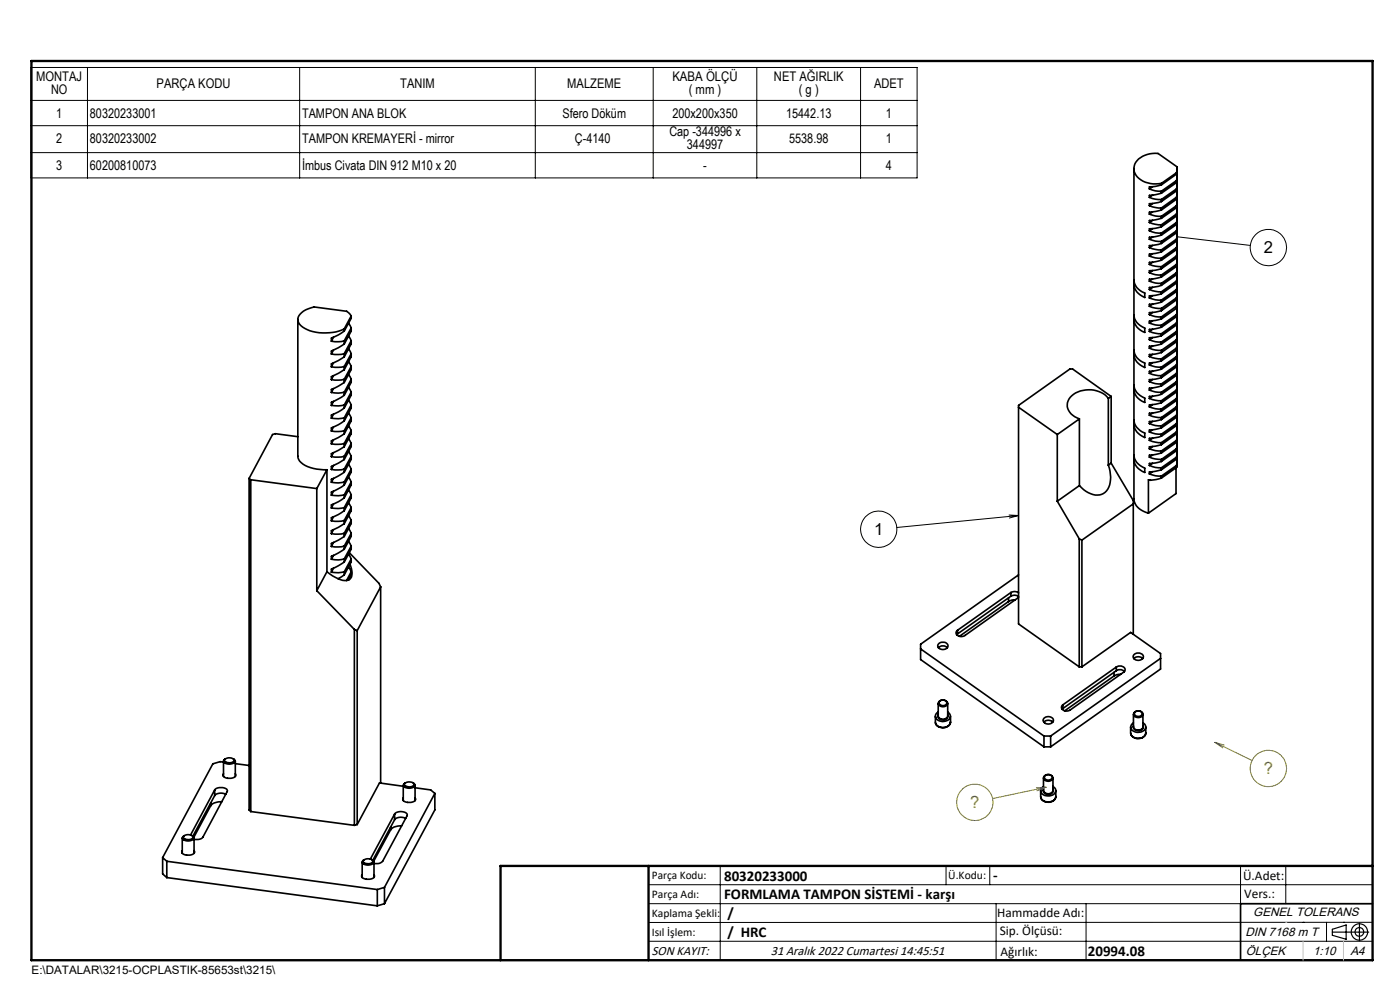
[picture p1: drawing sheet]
<svg xmlns="http://www.w3.org/2000/svg" width="297mm" height="210mm" viewBox="0 0 297 210" stroke-linecap="round" stroke-linejoin="round" font-family="sans-serif">
<g fill="none" stroke="#000" stroke-width=".35">
<path d="M240.6 35.8v23.5a3.1 3.1 0 0 0 2.3 2.9v.9a3.1 3.1 0 0 1-2.3-3.3M244.5 39.6l-.7 .5M246.4 39.2l-2.6 .4v.5M246.4 38.9v.3M249.6 36.6l.1-1.2-4-2.8a4.5 4.5 0 0 0-5.1 2.6 3.1 3.1 0 0 0 2.4 3.5l1.7 .3 1.7-.1M249.6 36.6v.3M249.6 38.3v.4M249.6 36.6l-3.2 2.3M249.6 36.9l-3.2 2.3M249.6 38.3l-3.2 2.3M249.6 38.7l-3.2 2.3M249.7 36.7l-.1 1.6"/>
<path d="M249.7 38.5l-.1 1.6M249.7 35.8l-.1 1.1M249.7 37.2l-.1 1.5M249.7 39l-.1 1.5M243.8 40.1a4.9 4.9 0 0 0 2.6 .5M243.8 41.9l1.3 .4h1.3M243.8 43.6l1.3 .4 1.3 .1M243.8 45.4l1.3 .4 1.3 .1M243.8 47.2l1.3 .4 1.3 .1M243.8 49a4.9 4.9 0 0 0 2.6 .5M243.8 50.8l1.3 .3 1.3 .1M243.8 52.5l1.3 .4 1.3 .1"/>
<path d="M243.8 54.3l1.3 .4 1.3 .1M243.8 56.1l1.3 .4 1.3 .1M243.8 57.8a4.9 4.9 0 0 0 2.6 .5M243.8 59.6l1.3 .4 1.3 .1M244.5 41.4l-.7 .5M244.5 43.2l-.7 .4M244.5 44.9l-.7 .5M244.5 46.7l-.7 .5M244.5 48.5l-.7 .5M244.5 50.3l-.7 .5M244.5 52.1l-.7 .4M244.5 53.8l-.7 .5"/>
<path d="M244.5 55.6l-.7 .5M244.5 57.4l-.7 .4M244.5 59.2l-.7 .4M246.4 41l-2.6 .4v.5M246.4 42.7l-2.6 .5v.4M246.4 44.5l-2.6 .5v.4M246.4 46.3l-2.6 .5v.4M246.4 48.1l-2.6 .4v.5M246.4 49.9l-2.6 .4v.5M246.4 51.6l-2.6 .5v.4M246.4 53.4l-2.6 .5v.4M246.4 55.2l-2.6 .5v.4"/>
<path d="M246.4 57l-2.6 .4v.4M246.4 58.8l-2.6 .4v.4M246.4 40.6v.4M246.4 42.3v.4M246.4 44.1v.4M246.4 45.9v.4M246.4 47.7v.4M246.4 49.5v.4M246.4 51.2v.4M246.4 53v.4M246.4 54.8v.4M246.4 56.6v.4"/>
<path d="M246.4 58.3v.5M249.6 40.1v.4M249.6 41.8v.5M249.6 43.6v.5M249.6 45.4v.4M249.6 47.2v.4M249.6 49v.4M249.6 50.7v.4M249.6 52.5v.4M249.6 54.3v.4M249.6 56.1v.4M249.6 57.8v.5"/>
<path d="M249.6 59.6v.4M249.6 40.1l-3.2 2.2M249.6 40.5l-3.2 2.2M249.6 41.8l-3.2 2.3M249.6 42.3l-3.2 2.2M249.6 43.6l-3.2 2.3M249.6 44.1l-3.2 2.2M249.6 45.4l-3.2 2.3M249.6 45.8l-3.2 2.3M249.6 47.2l-3.2 2.3M249.6 47.6l-3.2 2.3M249.6 49l-3.2 2.2"/>
<path d="M249.6 49.4l-3.2 2.2M249.6 50.7l-3.2 2.3M249.6 51.1l-3.2 2.3M249.6 52.5l-3.2 2.3M249.6 52.9l-3.2 2.3M249.6 54.3l-3.2 2.3M249.6 54.7l-3.2 2.3M249.6 56.1l-3.2 2.2M249.6 56.5l-3.2 2.3M249.6 57.8l-3.2 2.3M249.6 58.3l-3.2 2.2M249.6 59.6l-3.2 2.3"/>
<path d="M249.7 40.3l-.1 1.5M249.7 42l-.1 1.6M249.7 43.8l-.1 1.6M249.7 45.6l-.1 1.6M249.7 47.4l-.1 1.6M249.7 59.8l-.1 1.6M249.7 58l-.1 1.6M249.7 56.2l-.1 1.6M249.7 54.4l-.1 1.7M249.7 52.6l-.1 1.7M249.7 50.9l-.1 1.6M249.7 49.1l-.1 1.6"/>
<path d="M249.7 58.6l-.1 1.4M249.7 56.8l-.1 1.5M249.7 55l-.1 1.5M249.7 53.2l-.1 1.5M249.7 51.5l-.1 1.4M249.7 49.7l-.1 1.4M249.7 40.8l-.1 1.5M249.7 42.6l-.1 1.5M249.7 44.3l-.1 1.5M249.7 46.1l-.1 1.5M249.7 47.9l-.1 1.5M63.2 67.8v29a3.2 3.2 0 0 0 2.7 2.4l1.3 .3 2.2 .2"/>
<path d="M70.7 71.5l-.4 .9M70.7 74.3l-.4 .8M70.7 77l-.4 .8M70.7 79.7l-.4 .8M73 70.2l-1.2 .8-1.5 .7v.7M73 72.3l-1.2 .2-1.5-.1M73 73l-2.7 1.5v.6M73 75l-1.2 .2-1.5-.1M73 75.7l-2.7 1.5v.6M73 77.7l-1.2 .2-1.5-.1M73 78.4l-2.7 1.5v.6M73 69.8v.4"/>
<path d="M73 72.3v.7M73 75v.7M73 77.7v.7M73.9 68.6l.6 1M73.9 71.3l.6 1M73.9 74l.6 1M73.9 76.7l.6 1M73.9 79.5l.6 1M74.5 67l-.9-1-7-.9a3.9 3.9 0 0 0-3.4 2.6 3.1 3.1 0 0 0 2.5 2.5 10.7 10.7 0 0 0 7.3-.4M74.5 67v.5l-1.5 2.7M74.5 69.6v.6l-1.5 2.8M74.5 72.3v.6l-1.5 2.8"/>
<path d="M74.5 75v.7l-1.5 2.7M74.5 77.7v.7l-1.5 2.7M74.5 67l-1.5 2.8M74.5 69.6l-1.5 2.7M74.5 72.3l-1.5 2.7M74.5 75l-1.5 2.7M74.5 77.7l-1.5 2.8M240.6 75.1v6.5a3.2 3.2 0 0 0 2.3 2.8v1a3 3 0 0 1-2.3-3.3M240.6 67.7v6.5a3.1 3.1 0 0 0 2.3 2.8v1a3.1 3.1 0 0 1-2.3-3.3M240.6 60.3v6.5a3.2 3.2 0 0 0 2.3 2.8v.9a3 3 0 0 1-2.3-3.3M243.8 61.4l1.3 .4 1.3 .1M243.8 63.2l1.3 .4 1.3 .1"/>
<path d="M243.8 65l1.3 .4h1.3M243.8 66.7a4.9 4.9 0 0 0 2.6 .5M243.8 68.5l1.3 .4 1.3 .1M243.8 70.3l1.3 .4 1.3 .1M243.8 72.1a4.9 4.9 0 0 0 2.6 .5M243.8 73.9l1.3 .4h1.3M243.8 75.6l1.3 .4 1.3 .1M243.8 77.4l1.3 .4 1.3 .1M243.8 79.2l1.3 .4 1.3 .1M244.5 61l-.7 .4M244.5 62.7l-.7 .5M244.5 64.5l-.7 .5"/>
<path d="M244.5 66.3l-.7 .4M244.5 68l-.7 .5M244.5 69.8l-.7 .5M244.5 71.6l-.7 .5M244.5 73.4l-.7 .5M244.5 75.2l-.7 .4M244.5 76.9l-.7 .5M244.5 78.7l-.7 .5M246.4 60.5l-2.6 .5v.4M246.4 62.3l-2.6 .5v.4M246.4 64.1l-2.6 .4v.5M246.4 65.9l-2.6 .4v.4"/>
<path d="M246.4 67.7l-2.6 .4v.4M246.4 69.4l-2.6 .5v.4M246.4 71.2l-2.6 .4v.5M246.4 73l-2.6 .4v.5M246.4 74.8l-2.6 .4v.4M246.4 76.5l-2.6 .5v.4M246.4 78.3l-2.6 .5v.4M246.4 60.1v.4M246.4 61.9v.4M246.4 63.7v.4M246.4 65.4v.5M246.4 67.2v.5"/>
<path d="M246.4 69v.4M246.4 70.8v.4M246.4 72.6v.4M246.4 74.3v.5M246.4 76.1v.4M246.4 77.9v.4M246.4 79.7v.4M249.6 61.4v.4M249.6 63.2v.4M249.6 64.9v.5M249.6 66.7v.5M249.6 68.5v.4"/>
<path d="M249.6 70.3v.4M249.6 72.1v.4M249.6 73.8v.5M249.6 75.6v.5M249.6 77.4v.4M249.6 79.2v.4M249.6 60l-3.2 2.3M249.6 61.4l-3.2 2.3M249.6 61.8l-3.2 2.3M249.6 63.2l-3.2 2.2M249.6 63.6l-3.2 2.3M249.6 64.9l-3.2 2.3"/>
<path d="M249.6 65.4l-3.2 2.3M249.6 66.7l-3.2 2.3M249.6 67.2l-3.2 2.2M249.6 68.5l-3.2 2.3M249.6 68.9l-3.2 2.3M249.6 70.3l-3.2 2.3M249.6 70.7l-3.2 2.3M249.6 72.1l-3.2 2.2M249.6 72.5l-3.2 2.3M249.6 73.8l-3.2 2.3M249.6 74.3l-3.2 2.2M249.6 75.6l-3.2 2.3"/>
<path d="M249.6 76.1l-3.2 2.2M249.6 77.4l-3.2 2.3M249.6 77.8l-3.2 2.3M249.6 79.2l-3.2 2.2M249.6 79.6l-3.2 2.3M249.7 79.3l-.1 1.7M249.7 77.5l-.1 1.7M249.7 75.7l-.1 1.7M249.7 74l-.1 1.6M249.7 72.2l-.1 1.6M249.7 70.4l-.1 1.7M249.7 68.6l-.1 1.7"/>
<path d="M249.7 66.8l-.1 1.7M249.7 65.1l-.1 1.6M249.7 63.3l-.1 1.6M249.7 61.5l-.1 1.7M249.7 79.9l-.1 1.5M249.7 78.1l-.1 1.5M249.7 76.3l-.1 1.5M249.7 74.6l-.1 1.5M249.7 72.8l-.1 1.5M249.7 71l-.1 1.5M249.7 69.2l-.1 1.5M249.7 67.4l-.1 1.5"/>
<path d="M249.7 65.7l-.1 1.5M249.7 63.9l-.1 1.5M249.7 62.1l-.1 1.5M249.7 60.4l-.1 1.4M63.2 92.6l-4.8-.6-.6 .2-5 9.3M69.4 99.7v21.6M69.4 99.7l-2.2 3.9M70.7 82.4l-.4 .8M70.7 85.2l-.4 .8M70.7 87.9l-.4 .8M70.7 90.6l-.4 .8M70.7 93.3l-.4 .8"/>
<path d="M70.7 96l-.4 .9M70.7 98.7l-.4 .9M73 80.5l-1.2 .1-1.5-.1M73 81.1l-2.7 1.5v.6M73 83.2a5.8 5.8 0 0 1-2.7 0M73 83.8l-2.7 1.5v.7M73 85.9l-1.2 .2-1.5-.1M73 86.6l-1.2 .8-1.5 .6v.7M73 88.6l-1.2 .2-1.5-.1M73 89.3l-1.2 .8-1.5 .7v.6M73 91.4l-1.2 .1-1.5-.1M73 92l-2.7 1.5v.6"/>
<path d="M73 94.1l-1.2 .2-1.5-.2M73 94.7l-2.7 1.5v.7M73 96.8l-1.2 .2-1.5-.1M73 97.5l-2.7 1.4v.7M73 99.5l-1.2 .2-1.5-.1M73 80.5v.6M73 83.2v.6M73 85.9v.7M73 88.6v.7M73 91.4v.6M73 94.1v.6M73 96.8v.7"/>
<path d="M73 99.5v.7M73.9 98.5l.6 1M73.9 95.8l.6 1M73.9 93.1l.6 1M73.9 90.3l.6 1M73.9 87.6l.6 1M73.9 82.2l.6 1M73.9 84.9l.6 1M74.5 80.5v.6l-1.5 2.7M74.5 83.2v.6l-1.5 2.8M74.5 85.9v.7l-1.5 2.7M74.5 88.6v.7l-1.5 2.7"/>
<path d="M74.5 91.3v.7l-1.5 2.7M74.5 94.1v.6l-1.5 2.8M74.5 96.8v.6l-1.5 2.8M74.5 99.5v.6l-1.5 2.8M74.5 80.5l-1.5 2.7M74.5 83.2l-1.5 2.7M74.5 85.9l-1.5 2.7M74.5 88.6l-1.5 2.8M74.5 91.3l-1.5 2.8M74.5 94.1l-1.5 2.7M74.5 96.8l-1.5 2.7M74.5 99.5l-1.5 2.8"/>
<path d="M216.1 86.4l8.2 5.8M224.3 92.2v14.1M229 88.9l-4.7 3.3M229 88.9v14.1M235.1 84.5a5.5 5.5 0 0 0-8.3 .2 2.76 2.76 0 0 0 1.7 3.9l.5 .3M235.1 98.7a5.5 5.5 0 0 1-.7 5.7 3.5 3.5 0 0 1-4.5-.5l-.9-.9M235.1 84.5v14.2M235.7 98.2l-.6 .5M235.7 84.1l-8.2-5.8h-.5l-10.9 7.7v46.4l12.9 9.1M235.7 84.1l-.6 .4M235.7 84.1v14.1M235.7 98.2l4.7 8v28.3"/>
<path d="M240.6 90v6.5a3.2 3.2 0 0 0 2.3 2.8v.9a3 3 0 0 1-2.3-3.3M240.6 82.5v6.5a3.2 3.2 0 0 0 2.3 2.9v.9a3.1 3.1 0 0 1-2.3-3.3M240.6 97.4v8.4a3.6 3.6 0 0 0 3 3.1M243.8 81a4.9 4.9 0 0 0 2.6 .4M243.8 82.8l1.3 .3 1.3 .1M243.8 84.5l1.3 .4 1.3 .1M243.8 86.3l1.3 .4 1.3 .1M243.8 88.1l1.3 .4 1.3 .1M243.8 89.8a4.9 4.9 0 0 0 2.6 .5M243.8 91.6l1.3 .4 1.3 .1M243.8 93.4l1.3 .4 1.3 .1M243.8 95.2l1.3 .4 1.3 .1"/>
<path d="M243.8 97l1.3 .4 1.3 .1M243.8 98.7a4.9 4.9 0 0 0 2.6 .5M244.5 80.5l-.7 .5M244.5 82.3l-.7 .5M244.5 84.1l-.7 .4M244.5 85.8l-.7 .5M244.5 87.6l-.7 .5M244.5 89.4l-.7 .4M244.5 91.1l-.7 .5M244.5 92.9l-.7 .5M244.5 94.7l-.7 .5M244.5 96.5l-.7 .5"/>
<path d="M244.5 98.3l-.7 .4M246.4 80.1l-2.6 .4v.5M246.4 81.9l-2.6 .4v.5M246.4 83.6l-2.6 .5v.4M246.4 85.4l-2.6 .5v.4M246.4 87.2l-2.6 .5v.4M246.4 89l-2.6 .4v.4M246.4 90.8l-2.6 .4v.4M246.4 92.5l-2.6 .5v.4M246.4 94.3l-2.6 .5v.4M246.4 96.1l-2.6 .4v.5M246.4 97.9l-2.6 .4v.4"/>
<path d="M246.4 99.7l-2.6 .4v.4M246.4 81.4v.5M246.4 83.2v.4M246.4 85v.4M246.4 86.8v.4M246.4 88.6v.4M246.4 90.3v.5M246.4 92.1v.4M246.4 93.9v.4M246.4 95.7v.4M246.4 97.5v.4M246.4 99.2v.5"/>
<path d="M249.5 99.2v5.5l-5.9 4.2M249.6 81v.4M249.6 82.7v.4M249.6 84.5v.4M249.6 86.3v.4M249.6 88.1v.4M249.6 89.8v.5M249.6 91.6v.4M249.6 93.4v.4M249.6 95.2v.4M249.6 97v.4M249.6 98.7v.5"/>
<path d="M249.6 81l-3.2 2.2M249.6 81.4l-3.2 2.2M249.6 82.7l-3.2 2.3M249.6 83.1l-3.2 2.3M249.6 84.5l-3.2 2.3M249.6 84.9l-3.2 2.3M249.6 86.3l-3.2 2.3M249.6 86.7l-3.2 2.3M249.6 88.1l-3.2 2.2M249.6 88.5l-3.2 2.3M249.6 89.8l-3.2 2.3M249.6 90.3l-3.2 2.2"/>
<path d="M249.6 91.6l-3.2 2.3M249.6 92l-3.2 2.3M249.6 93.4l-3.2 2.3M249.6 93.8l-3.2 2.3M249.6 95.2l-3.2 2.3M249.6 95.6l-3.2 2.3M249.6 97l-3.2 2.2M249.6 97.4l-3.2 2.3M249.6 98.7l-3.2 2.3M249.6 99.2l-3.2 2.2M249.7 97.1l-.1 1.6M249.7 95.3l-.1 1.7"/>
<path d="M249.7 93.5l-.1 1.7M249.7 91.7l-.1 1.7M249.7 89.9l-.1 1.7M249.7 88.2l-.1 1.6M249.7 86.4l-.1 1.7M249.7 84.6l-.1 1.7M249.7 82.9l-.1 1.6M249.7 81.1l-.1 1.6M249.7 97.7l-.1 1.5M249.7 95.9l-.1 1.5M249.7 94.1l-.1 1.5M249.7 92.3l-.1 1.5"/>
<path d="M249.7 90.5l-.1 1.5M249.7 88.8l-.1 1.5M249.7 87l-.1 1.5M249.7 85.2l-.1 1.5M249.7 83.5l-.1 1.4M249.7 81.7l-.1 1.4M52.8 101.5l.4 .3M52.8 101.5v70.3l.4 .3M53.2 101.8v70.3M53.2 101.8l14 1.8M67.2 103.6v21.7M70.7 101.5l-.4 .8"/>
<path d="M70.7 104.2l-.4 .8M70.7 106.9l-.4 .9M70.7 109.6l-.4 .9M70.7 112.4l-.4 .8M70.7 115.1l-.4 .8M70.7 117.8l-.4 .8M73 100.2l-2.7 1.5v.6M73 102.3a5.8 5.8 0 0 1-2.7 0M73 102.9l-2.7 1.5v.6M73 105l-1.2 .2-1.5-.2M73 105.6l-1.2 .8-1.5 .7v.7M73 107.7l-1.2 .2-1.5-.1"/>
<path d="M73 108.3l-1.2 .8-1.5 .7v.7M73 110.4l-1.2 .2-1.5-.1M73 111.1l-2.7 1.5v.6M73 113.1l-1.2 .2-1.5-.1M73 113.8l-2.7 1.5v.6M73 115.8l-1.2 .2-1.5-.1M73 116.5l-2.7 1.5v.6M73 118.6a5.2 5.2 0 0 1-2.7 0M73 119.2l-2.7 1.5v.7M73 102.3v.6M73 105v.6M73 107.7v.6"/>
<path d="M73 110.4v.7M73 113.1v.7M73 115.8v.7M73 118.6v.6M73.9 117.6l.6 1M73.9 114.9l.6 .9M73.9 112.1l.6 1M73.9 109.4l.6 1M73.9 106.7l.6 1M73.9 104l.6 .9M73.9 101.2l.6 1M74.1 117.3l6.3 6.4 .4 .8"/>
<path d="M74.3 119.7a3 3 0 0 1-.1 3.2l-.3 .1a4.8 4.8 0 0 1-3.9-1.3l-.6-.4M74.5 102.2v.7l-1.5 2.7M74.5 104.9v.7l-1.5 2.7M74.5 107.7v.6l-1.5 2.8M74.5 110.4v.6l-1.5 2.8M74.5 113.1v.7l-1.5 2.7M74.5 115.8v.7l-1.5 2.7M74.5 118.6v.6l-1.5 2.7M74.5 102.2l-1.5 2.8M74.5 104.9l-1.5 2.8M74.5 107.7l-1.5 2.7M74.5 110.4l-1.5 2.7"/>
<path d="M74.5 113.1l-1.5 2.7M74.5 115.8l-1.5 2.8M74.5 118.6l-1.5 2.7M224.3 106.3l4.7 8M229 114.3v27.2M229 114.3l.5 .3M229 103l-4.7 3.3M229.5 114.6v26.9M240.4 106.9l-10.9 7.7M243.8 100.5l1.3 .4 1.3 .1M244.5 100l-.7 .5M246.4 101.4a3.9 3.9 0 0 1-2.6 .4h-.2v7.1"/>
<path d="M246.4 101v.4M67.2 125.3l8 8.2M69.4 121.3l-2.2 4M70.7 120.5l-.4 .9M73 121.3l-1.2 .2-1.5-.1M73 121.9l-1.3 .9M73 121.3v.6M73.9 120.3l.6 1M74.5 121.3v.6l-.6 1.1M74.5 121.3l-1 1.8M75.2 133.5v41.6M75.2 133.5l.6 .3"/>
<path d="M75.8 133.8v41.1M80.8 124.5l-5 9.3M80.8 124.5v41.6M195.3 137.6l26.2 18.5M199.1 136.6a1.12 1.12 0 0 1 1.2-.4 1.12 1.12 0 0 1 .8 1 1.19 1.19 0 0 1-1.1 .6 1.19 1.19 0 0 1-1.1-.8zM199.1 137.4a1.36 1.36 0 0 1 1.9 0M203.1 134.5l-.1 .1M203.1 133.7v.8M214 127.6l-10.4 7.4M214 126.8v.8M214.5 125.7l.7-.2 .9 .3M214.5 126.5l.7-.2 .9 .2"/>
<path d="M214.5 125.7l-11.4 8M214.5 125.7v.8M214.5 126.5l-11.4 8M215.4 127.2l-.8 .1-.6 .3M216.1 126.7l-11.4 8.1a1.11 1.11 0 0 1-1.2 .2 1.11 1.11 0 0 1-.7-1l.3-.3M216.1 121.9l-20.8 14.8v3.2l26.2 18.5M240.5 138.9a1.12 1.12 0 0 1 1.2-.4 1.12 1.12 0 0 1 .8 1 1.19 1.19 0 0 1-1.1 .6 1.19 1.19 0 0 1-1-.8zM240.5 139.7a1.36 1.36 0 0 1 1.9 0M246.2 139.7l-23.3 16.4M198.4 151.9l.1 1.5M199 149.2v2.7a1.06 1.06 0 0 0 1 .7 1.06 1.06 0 0 0 1-.7v-2.7M199 151a1.04 1.04 0 0 0-.5 1.2 1.04 1.04 0 0 0 1.1 .8 1.35 1.35 0 0 0 1.9-1.4l-.5-.6"/>
<path d="M199 151.6a.81 .81 0 0 0 1 1.1 .85 .85 0 0 0 1-1.1M199.2 148.8a1.04 1.04 0 0 1 1.1-.3 1.04 1.04 0 0 1 .7 .9 1.07 1.07 0 0 1-1 .5 1.07 1.07 0 0 1-1-.8zM199.2 148.9a.86 .86 0 0 1 1-.4 .86 .86 0 0 1 .6 .7 .83 .83 0 0 1-.9 .5 .83 .83 0 0 1-.7-.8zM201.6 153.1a1.67 1.67 0 0 1-2.8 .9l-.3-.6M201.6 151.9v1.3a1.76 1.76 0 0 1-1.5 1.1 1.76 1.76 0 0 1-1.6-.9M221.4 152.4a1.22 1.22 0 0 1 2.1 .4 1.1 1.1 0 0 1-1.2 .8 1.1 1.1 0 0 1-1-1zM221.4 153.2a1.36 1.36 0 0 1 1.9 0M221.5 156.1h1.4M221.5 158.4h1.4M221.5 156.1v2.3M222.9 156.1v2.3M225.5 150.3l-.2 .2"/>
<path d="M225.5 149.5v.8M229 141.5h.5M229.5 141.5l10.4-7.3 6.3 4.4v3.3l-23.3 16.5M236.3 143.4l-10.4 7.4M236.3 142.6v.8M236.8 141.5a1.11 1.11 0 0 1 1.9 .7l-.3 .4-11.4 8a1.08 1.08 0 0 1-1.1 .2 1.08 1.08 0 0 1-.7-.9l.3-.4M236.8 142.3l.5-.2h.6l.6 .3M236.8 141.5l-11.3 8M236.8 141.5v.8M236.8 142.3l-11.3 8M237.7 143l-.8 .1-.6 .3M239.9 154.2v1.3a1.7 1.7 0 0 0 1.6 1.1 1.7 1.7 0 0 0 1.6-1.1v-1.3"/>
<path d="M240.5 151.5v2.7a1.07 1.07 0 0 0 1 .7 1.07 1.07 0 0 0 1-.7v-2.7M240.5 153.3a1.05 1.05 0 0 0-.6 1.3 1.05 1.05 0 0 0 1.1 .7 1.6 1.6 0 0 0 2.1-1.2l-.2-.5-.4-.3M240.5 153.9a1.07 1.07 0 0 0 .8 1.1 1.07 1.07 0 0 0 1.2-.6v-.5M240.7 151.1a1.04 1.04 0 0 1 1-.3 1.04 1.04 0 0 1 .8 .9 1.08 1.08 0 0 1-1.1 .5 1.08 1.08 0 0 1-.9-.7zM240.7 151.2a.88 .88 0 0 1 .9-.4 .88 .88 0 0 1 .7 .7 .92 .92 0 0 1-.9 .5 .92 .92 0 0 1-.8-.7zM243.1 155.4a1.61 1.61 0 0 1-2.6 1l-.6-.7M38.7 177.8v3.2M39 177.3a1.42 1.42 0 0 1 2 .3 1.34 1.34 0 0 1-2.1 .1zM39.1 177.3l-.2 .1a.41 .41 0 0 0-.2 .4 .41 .41 0 0 0 .3 .4 1.87 1.87 0 0 0 2.1-.3v-.4l-.3-.2M41.2 177.8v3.2M44.7 170.9l-3.6 6.7M44.7 170.3v.6"/>
<path d="M45.5 167.6a2.02 2.02 0 0 1 2.7 0v.3l-5.2 9.7-.6 .4h-1.2M45.5 167.6l-5.1 9.5M45.5 167.6v1.2M45.5 168.8l-4.6 8.6M47.1 170.1l-1.6 .2-.8 .6M47.4 164.1l-.1 .1a.79 .79 0 0 0 1 .9l1.3-.2a.49 .49 0 0 0 .3-.8M47.4 161.5v3.2M47.4 161.7l-.7-.1-1.5 .4-10.7 19.9M47.7 161a1.42 1.42 0 0 1 2 .3 1.34 1.34 0 0 1-2.1 .1zM47.8 161l-.2 .1a.4 .4 0 0 0-.1 .6 1.68 1.68 0 0 0 2.4-.3l-.4-.4M47.9 168.5a2.07 2.07 0 0 0-2.4 .3M49.9 161.5v3.2"/>
<path d="M49.9 162l2.9 .4M53.2 172.1l22 3M75.8 174.9l-.6 .2M82.9 176l-3.6 6.7M82.9 175.4v.6M83.7 172.7a1.92 1.92 0 0 1 2.7 0v.3l-5.2 9.7-.7 .4-1.2 .1M83.7 172.7l-5.1 9.5M83.7 172.7v1.2M83.7 173.9l-4.6 8.6M85.2 175.2l-1.6 .2-.7 .6M85.5 169.3v.1a.8 .8 0 0 0 1 .8l1-.1a.58 .58 0 0 0 .6-.2 .58 .58 0 0 0 0-.6M85.5 166.6v3.2"/>
<path d="M85.5 166.8l-5-.7-4.7 8.8M85.9 166.1a1.41 1.41 0 0 1 1.9 .3 1.3 1.3 0 0 1-2 .1zM86 166.1l-.2 .1a.42 .42 0 0 0-.2 .4 .42 .42 0 0 0 .3 .4 1.65 1.65 0 0 0 2.2-.5l-.4-.4M86.1 173.6a2.06 2.06 0 0 0-2.4 .3M88.1 166.6v3.2M88.1 167.1l3.3 .5 .9 .7M92.3 168.3l-10.7 19.9M92.3 168.3v3.5l-10.7 19.9M220.8 167.7v1.5M221.4 165v2.7a1.07 1.07 0 0 0 1 .7 1.07 1.07 0 0 0 1-.7v-2.7M221.4 166.8a1.04 1.04 0 0 0-.6 1.2 1.04 1.04 0 0 0 1.1 .8 1.39 1.39 0 0 0 2-1.5l-.5-.5M221.4 167.4a1.07 1.07 0 0 0 .8 1.2 1.07 1.07 0 0 0 1.2-.7v-.5"/>
<path d="M221.5 164.6a1.03 1.03 0 0 1 1.1-.3 1.03 1.03 0 0 1 .7 .9 1.07 1.07 0 0 1-1 .5 1.07 1.07 0 0 1-.9-.7zM221.7 164.5a.87 .87 0 0 1 .9-.2 .87 .87 0 0 1 .6 .7 .9 .9 0 0 1-.9 .5 .9 .9 0 0 1-.8-.7zM224 168.9a1.71 1.71 0 0 1-1.5 1.3 1.71 1.71 0 0 1-1.7-.9M224 167.7v1.3a1.75 1.75 0 0 1-1.5 1.1 1.75 1.75 0 0 1-1.7-.9M34.5 181.9l.9 .8M34.5 181.9v3.5l.9 .8M35.4 182.7l44.6 6M35.4 182.7v3.5M35.4 186.2l44.6 5.9M38.7 180.4l-.1 .1a.8 .8 0 0 0 1 .9l1.3-.2a.49 .49 0 0 0 .3-.8M76.8 185.6v.1a.75 .75 0 0 0 .9 .8l1.4-.2a.49 .49 0 0 0 .2-.7M76.8 182.9v3.2"/>
<path d="M77.2 182.4a1.42 1.42 0 0 1 1.9 .3 1.34 1.34 0 0 1-2.1 .1zM77.2 182.4l-.2 .1a.4 .4 0 0 0-.1 .7 1.68 1.68 0 0 0 2.4-.4l-.2-.3M78.9 182.4l.2 .1M79.3 182.9v3.2M80 188.7v3.4M81.6 188.2l-1.6 .5M81.6 188.2v3.5M81.6 191.7l-1.6 .4M291.2 191.7h-28v12"/>
</g>
<g fill="none" stroke="#000" stroke-width=".21">
<path d="M6.6 14.3h188v23.4h-188zM18.6 14.3v23.4M63.6 14.3v23.4M113.6 14.3v23.4M138.6 14.3v23.4M160.5 14.3v23.4M182.6 14.3v23.4M6.6 21.3h188M6.6 26.7h188M6.6 32.4h188M249.7 50.2l15.6 1.9M214.1 109.2l2 .2"/>
<path d="M216.1 109.4l-25.8 2.5M216.1 109.4l-2 .5M137.6 187.7h153.6M137.6 191.7h153.6M137.6 199.7h153.6M152.8 183.7v20M200.7 183.7v4M210 183.7v4M211.3 191.7v12M230.4 191.7v12M263.2 183.7v20M272.8 183.7v8"/>
<path d="M276.4 195.6h.1M281.4 195.6v4.1M285 195.6h.1M291.2 195.6l-153.6 .1"/>
<circle cx="269.1" cy="52.5" r="3.8"/>
<circle cx="186.4" cy="112.3" r="3.8"/>
</g>
<g fill="none" stroke="#808000" stroke-width=".21">
<path d="M257.7 157.5l7.9 3.8M257.7 157.5l2 .5M257.7 157.5l1.7 1.1M221.9 167l-11.3 2.4M221.9 167l-1.9 .7M221.9 167l-2 .1"/>
<circle cx="206.8" cy="170.2" r="3.8"/>
<circle cx="269.1" cy="163" r="3.8"/>
</g>
<g fill="none" stroke="#000" stroke-width=".25">
<path d="M282.6 197.7h7.8M282.6 197.1l3-.9v3l-3-.8zM288.4 195.8v3.8M106.2 203.7h185"/>
<circle cx="288.4" cy="197.7" r="1.74"/>
<circle cx="288.4" cy="197.7" r=".93"/>
</g>
<path d="M6.7 12.9h284.5v190.8h-284.5zM137.6 183.7v20M291.2 183.7h-185v20" fill="none" stroke="#000" stroke-width=".5"/>
<path d="M276.4 199.7v4M285 199.7v4" fill="none" stroke="#c0c0c0" stroke-width=".21"/>
<path d="M272.8 195.6h.1" fill="none" stroke="#c0c0c0" stroke-width=".25"/>
<path d="M249.6 50.1a.22 .22 0 0 1 .3 .1 .22 .22 0 0 1-.1 .3 .22 .22 0 0 1-.3-.3h.2h-.2z" fill="#000"/>
<g font-size="3.5">
<text x="268.1" y="53.6">2</text>
<text x="185.5" y="113.4">1</text>
</g>
<g font-size="3.5" fill="#808000">
<text x="268.1" y="164.1">?</text>
<text x="205.8" y="171.3">?</text>
</g>
<g font-size="3.2">
<text x="153.6" y="186.8">80320233000</text>
<text x="153.6" y="190.8">FORMLAMA TAMPON SİSTEMİ - karşı</text>
<text x="210.7" y="186.6">-</text>
<text x="154.3" y="194.8">/</text>
<text x="154.3" y="198.8">/ HRC</text>
<text x="230.8" y="202.8">20994.08</text>
</g>
<g font-size="2.8">
<text x="7.7" y="17.2">MONTAJ</text>
<text x="142.6" y="17.2">KABA ÖLÇÜ</text>
<text x="164.2" y="17.2">NET AĞIRLIK</text>
<text x="10.8" y="20">NO</text>
<text x="33.2" y="18.6">PARÇA KODU</text>
<text x="84.9" y="18.6">TANIM</text>
<text x="120.4" y="18.6">MALZEME</text>
<text x="146.1" y="20">( mm )</text>
<text x="169.5" y="20">( g )</text>
<text x="185.4" y="18.6">ADET</text>
<text x="11.9" y="25">1</text>
<text x="19.1" y="25">80320233001</text>
<text x="64.1" y="25">TAMPON ANA BLOK</text>
<text x="119.3" y="25">Sfero Döküm</text>
<text x="142" y="28.9">Cap -344996 x</text>
<text x="142.6" y="25">200x200x350</text>
<text x="166.8" y="25">15442.13</text>
<text x="187.9" y="25">1</text>
<text x="11.9" y="30.3">2</text>
<text x="19.1" y="30.3">80320233002</text>
<text x="64.1" y="30.3">TAMPON KREMAYERİ - mirror</text>
<text x="122" y="30.3">Ç-4140</text>
<text x="145.7" y="31.7">344997</text>
<text x="167.4" y="30.3">5538.98</text>
<text x="187.9" y="30.3">1</text>
<text x="11.9" y="36.1">3</text>
<text x="19.1" y="36.1">60200810073</text>
<text x="64.1" y="36.1">İmbus Civata DIN 912 M10 x 20</text>
<text x="149.2" y="36.1">-</text>
<text x="187.9" y="36.1">4</text>
<text x="263.7" y="186.7">Ü.Adet:</text>
<text x="263.9" y="190.5">Vers.:</text>
<text x="211.5" y="194.5">Hammadde Adı:</text>
<text x="138.3" y="202.6">SON KAYIT:</text>
<text x="163.5" y="202.6">31 Aralık 2022 Cumartesi 14:45:51</text>
<text x="212.1" y="198.4">Sip. Ölçüsü:</text>
<text x="212.2" y="202.7">Ağırlık:</text>
</g>
<g font-size="2.6">
<text x="265.9" y="194.4">GENEL TOLERANS</text>
<text x="264.2" y="198.5">DIN 7168 m T</text>
<text x="264.3" y="202.6">ÖLÇEK</text>
<text x="278.5" y="202.6">1:10</text>
<text x="286.5" y="202.6">A4</text>
</g>
<g font-size="2.5">
<text x="138.3" y="186.4">Parça Kodu:</text>
<text x="138.3" y="190.5">Parça Adı:</text>
<text x="201.2" y="186.5">Ü.Kodu:</text>
<text x="138.3" y="194.5">Kaplama Şekli:</text>
<text x="138.3" y="198.6">Isıl İşlem:</text>
<text x="6.7" y="206.7">E:\DATALAR\3215-OCPLASTIK-85653st\3215\</text>
</g>
</svg>
